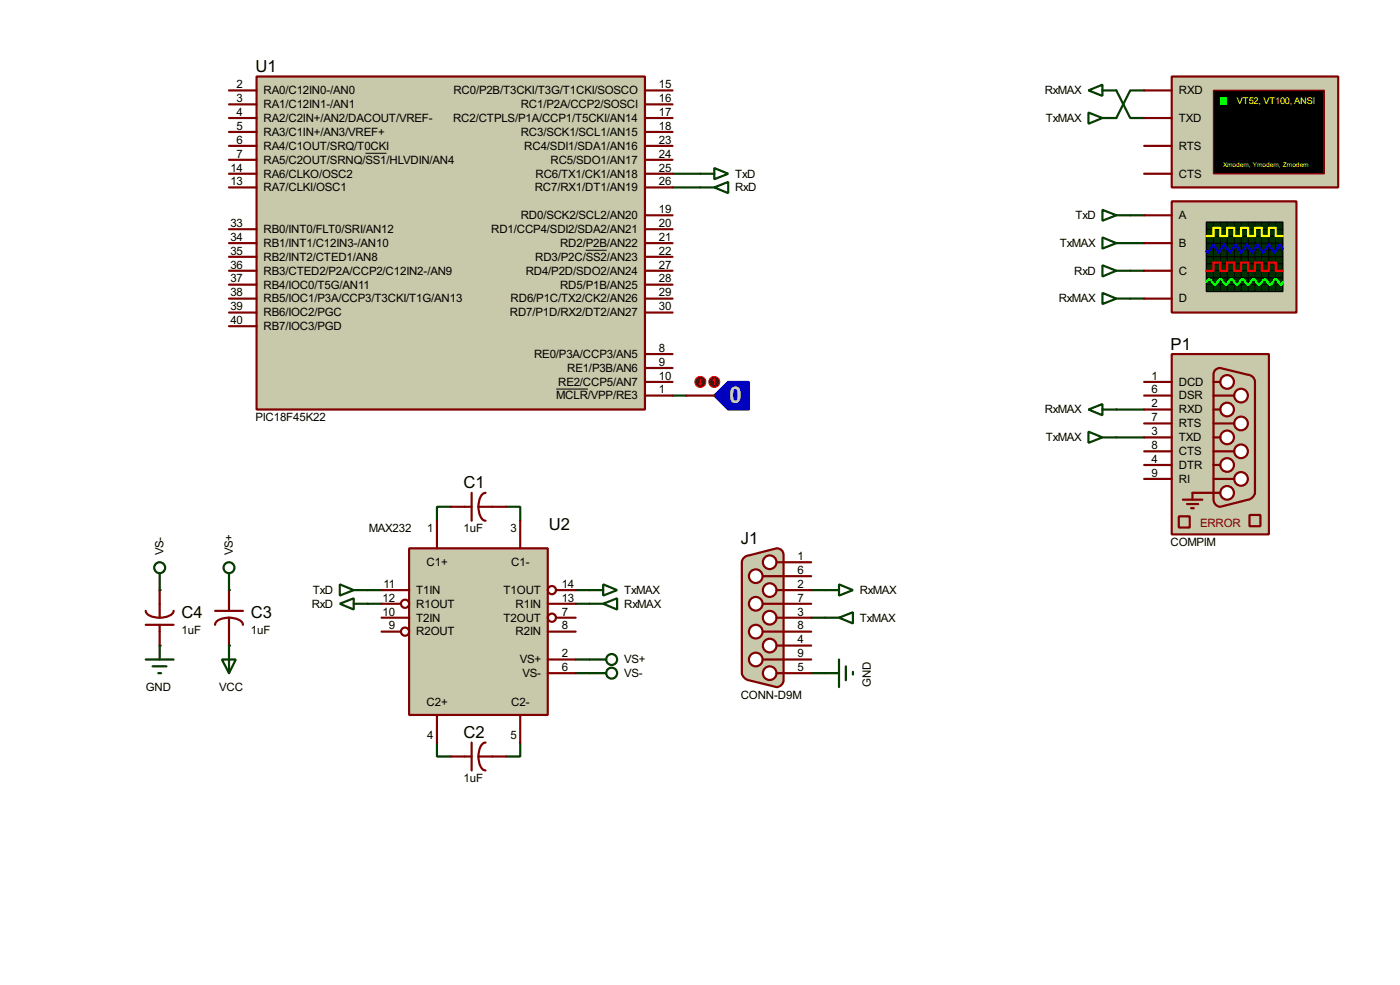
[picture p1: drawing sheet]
<svg xmlns="http://www.w3.org/2000/svg" width="256mm" height="180mm" viewBox="0 0 256 180" stroke-linecap="round" stroke-linejoin="round" font-family="sans-serif">
<path d="M82.6 92.8h-2.5v2.5M92.8 92.8h2.5v2.5M80.1 135.9v2.6h2.5M95.3 135.9v2.6h-2.5M105.5 120.7h2.5M105.5 123.2h2.5" fill="none" stroke="#004000" stroke-width=".4"/>
<g fill="#004000">
<circle cx="42" cy="118.2" r=".2"/>
<circle cx="29.3" cy="118.2" r=".2"/>
<circle cx="42" cy="108" r=".2"/>
<circle cx="29.3" cy="108" r=".2"/>
</g>
<g fill="none" stroke="#004000" stroke-width=".4">
<path d="M204.5 16.6l2.6 5h2.5M209.6 16.6h-2.5l-2.6 5M123.2 31.8h5.1M123.2 34.3h5.1M207.1 39.4h2.5M207.1 44.5h2.5M207.1 49.6h2.5M207.1 54.7h2.5M123.2 72.4h2.6M204.5 75h5.1M204.5 80.1h5.1M67.4 108h2.5"/>
<path d="M67.4 110.5h2.5M105.5 108h2.5M105.5 110.5h2.5M148.6 108h2.6M148.6 113.1h2.6M148.6 123.2h2.6"/>
</g>
<path d="M47 14h71.2v61h-71.2z" fill="#c8c8aa" stroke="#800000" stroke-width=".4"/>
<g fill="none" stroke="#800000" stroke-width=".4">
<path d="M42 16.6h5M42 19.1h5M118.2 16.6h5M118.2 19.1h5M42 26.7h5M42 24.2h5M42 29.3h5M42 31.8h5M42 34.3h5M42 21.6h5M118.2 26.7h5M118.2 24.2h5"/>
<path d="M118.2 29.3h5M118.2 31.8h5M118.2 34.3h5M118.2 21.6h5M118.2 39.4h5M42 52.1h5M42 54.7h5M42 57.2h5M42 59.7h5M42 42h5M42 44.5h5M42 47h5"/>
<path d="M42 49.6h5M118.2 52.1h5M118.2 54.7h5M118.2 57.2h5M118.2 42h5M118.2 44.5h5M118.2 47h5M118.2 49.6h5M118.2 72.4h5M118.2 64.8h5M118.2 67.4h5M118.2 69.9h5"/>
</g>
<path d="M67 28.1h3.8M107.3 45.8h3.9M101.9 71.2h5.8" fill="none" stroke="#000" stroke-width=".18"/>
<path d="M75 100.4h25.4v30.5h-25.4z" fill="#c8c8aa" stroke="#800000" stroke-width=".4"/>
<g fill="none" stroke="#800000" stroke-width=".4">
<path d="M80.1 95.3v5.1M82.6 92.8h3.8M86.4 90.2v5.1M87.7 92.8a3.2 3.2 0 0 0 .9 2.4l.4 .1M87.7 92.8h5.1M89 90.2a1.47 1.47 0 0 0-1.2 1.3l-.1 1.3M95.3 95.3v5.1M26.7 111.8a1.47 1.47 0 0 0 1.3 1.1l1.3 .2M26.7 114.4h5.1M29.3 108v5.1M29.3 114.4v3.8M31.8 111.8a1.5 1.5 0 0 1-1.3 1.1l-1.2 .2"/>
<path d="M39.4 111.8h5.1M42 113.1a3.2 3.2 0 0 1 2.4 .9l.1 .4M42 113.1a3.1 3.1 0 0 0-2.5 .9l-.1 .4M42 108v3.8M42 113.1v5.1M69.9 108h5.1M69.9 110.5h3.6M69.9 113.1h5.1M69.9 115.6h3.6M100.4 110.5h5.1M100.4 115.6h5.1M101.9 108h3.6"/>
<path d="M101.9 113.1h3.6M80.1 130.9v5M82.6 138.5h3.8M86.4 135.9v5.1M87.7 138.5a3.1 3.1 0 0 0 .9 2.4l.4 .1M87.7 138.5h5.1M89 135.9a1.5 1.5 0 0 0-1.2 1.3l-.1 1.3M95.3 130.9v5M100.4 120.7h5.1M100.4 123.2h5.1"/>
<circle cx="74.2" cy="110.5" r=".75"/>
<circle cx="74.2" cy="115.6" r=".75"/>
<circle cx="101.1" cy="108" r=".75"/>
<circle cx="101.1" cy="113.1" r=".75"/>
</g>
<g fill="none" stroke="#004000" stroke-width=".4">
<path d="M128.3 31.8h2.6M128.3 34.3h2.6M130.9 30.8l2.5 1-2.5 1zM130.9 34.3l2.5-1v2.1zM29.3 105v3M29.3 118.2v2.5M42 105v3M42 118.2v5M62.3 107l2.5 1-2.5 1zM62.3 110.5l2.5-1v2.1zM64.8 108h2.6M64.8 110.5h2.6"/>
<path d="M26.7 120.7h5.1M28 122h2.5M29 123.2h.5M40.7 120.7h2.5l-1.2 2.5zM108 120.7h3.1M108 123.2h3.1"/>
<circle cx="29.2" cy="103.9" r="1"/>
<circle cx="41.9" cy="103.9" r="1"/>
<circle cx="112" cy="120.7" r="1"/>
<circle cx="112" cy="123.2" r="1"/>
</g>
<path d="M136.2 102.1l.7-.4 5.4-1.3a1.21 1.21 0 0 1 1.3 1.3v22.8a1.35 1.35 0 0 1-1.3 1.3l-5.1-1.3a1.64 1.64 0 0 1-1.3-1.3v-20.3z" fill-rule="evenodd" fill="#c8c8aa" stroke="#800000" stroke-width=".4"/>
<g fill="#feffff" stroke="#800000" stroke-width=".4">
<circle cx="141" cy="102.9" r="1.25"/>
<circle cx="138.4" cy="105.5" r="1.25"/>
<circle cx="141" cy="108" r="1.25"/>
<circle cx="138.4" cy="110.5" r="1.25"/>
<circle cx="141" cy="113.1" r="1.25"/>
<circle cx="138.4" cy="115.6" r="1.25"/>
<circle cx="141" cy="118.2" r="1.25"/>
<circle cx="138.4" cy="120.7" r="1.25"/>
<circle cx="141" cy="123.2" r="1.25"/>
</g>
<path d="M139.8 105.5h8.8M139.8 110.5h8.8M139.8 115.6h8.8M142.3 102.9h6.3M142.3 108h6.3M142.3 113.1h6.3M142.3 118.2h6.3M139.8 120.7h8.8M142.3 123.2h6.3" fill="none" stroke="#800000" stroke-width=".4"/>
<path d="M108 108h2.5M108 110.5h2.5M110.5 110.5l2.6-1v2.1zM110.5 107l2.6 1-2.6 1zM151.2 108h2.5M151.2 113.1h2.5M153.7 107l2.6 1-2.6 1zM153.7 113.1l2.6-1v2zM151.2 123.2h2.5M153.7 120.7v5.1M155 122v2.5M156.3 123v.5" fill="none" stroke="#004000" stroke-width=".4"/>
<path d="M214.7 36.9h22.8v20.3h-22.8z" fill="#c8c8aa" stroke="#800000" stroke-width=".4"/>
<path d="M221 40.7h14v12.7h-14z" fill="#003000" stroke="#000" stroke-width=".25"/>
<g fill="none" stroke="#000" stroke-width=".18">
<path d="M221 44.5h14M221 42h14M221 43.2h14M221 45.8h14M221 48.3h14M221 49.6h14M221 50.9h14M221 52.1h14M221 47h14M222.3 40.7v12.7M223.6 40.7v12.7M224.8 40.7v12.7"/>
<path d="M226.1 40.7v12.7M227.4 40.7v12.7M228.7 40.7v12.7M229.9 40.7v12.7M231.2 40.7v12.7M232.5 40.7v12.7M233.7 40.7v12.7"/>
</g>
<path d="M221 43.2h1.3v-1.5h1.3v1.5h1.2v-1.5h1.3v1.5h1.3v-1.5h1.3v1.5h1.2v-1.5h1.3v1.5h1.3v-1.5h1.2v1.5h1.3" fill="none" stroke="#ff0" stroke-width=".4"/>
<path d="M221 49.6h1.3v-1.5h1.3v1.5h1.2v-1.5h1.3v1.5h1.3v-1.5h1.3v1.5h1.2v-1.5h1.3v1.5h1.3v-1.5h1.2v1.5h1.3" fill="none" stroke="#f00" stroke-width=".4"/>
<path d="M235 45.5l-.5-.7-1 1.5-1-1.5-1.1 1.5-1-1.5-1 1.5-1-1.5-1 1.5-1-1.5-1 1.5-1.1-1.5-1 1.5-1-1.5-1 1.5-.3-.3" fill="none" stroke="#00f" stroke-width=".4"/>
<path d="M221 51.6l.3-.4a.6 .6 0 0 1 .8 .5l.5 .4 .2-.1 .5-.8 .3-.1 .2 .1 .5 .8 .3 .1 .2-.1 .3-.4a.54 .54 0 0 1 .7-.4l.5 .8 .3 .1 .3-.1 .5-.8 .2-.1 .3 .1 .2 .4a.54 .54 0 0 0 .8 .4l.5-.8 .3-.1 .2 .1 .5 .8 .3 .1 .2-.1 .3-.4a.54 .54 0 0 1 .7-.4l.5 .8 .3 .1 .3-.1 .4-.8 .3-.1 .3 .1 .5 .8 .3 .1 .2-.5" fill="none" stroke="#0f0" stroke-width=".4"/>
<path d="M209.6 39.4h5.1M209.6 44.5h5.1M209.6 49.6h5.1M209.6 54.7h5.1" fill="none" stroke="#800000" stroke-width=".4"/>
<path d="M214.7 14h30.5v20.3h-30.5z" fill="#c8c8aa" stroke="#800000" stroke-width=".4"/>
<path d="M222.3 16.6h20.3v15.2h-20.3z" fill="#000" stroke="#800000" stroke-width=".25"/>
<path d="M223.6 17.8h1.2v1.3h-1.2z" fill="#0f0"/>
<path d="M209.6 16.6h5.1M209.6 26.7h5.1M209.6 21.6h5.1M209.6 31.8h5.1" fill="none" stroke="#800000" stroke-width=".4"/>
<path d="M199.4 16.6l2.6-1.1v2.1zM202 16.6h2.5M199.4 20.6l2.6 1-2.6 1.1zM202 38.4l2.5 1-2.5 1zM202 21.6h2.5M204.5 39.4h2.6M202 43.5l2.5 1-2.5 1zM204.5 44.5h2.6" fill="none" stroke="#004000" stroke-width=".4"/>
<path d="M214.7 64.8h17.8v33h-17.8z" fill="#c8c8aa" stroke="#800000" stroke-width=".4"/>
<path d="M222.5 67.8l.6-.4h.5l5.1 1.2a1.35 1.35 0 0 1 1.2 1.3v20.3a1.59 1.59 0 0 1-1.2 1.3l-5.1 1.3a1.33 1.33 0 0 1-1.3-1.3v-22.9z" fill-rule="evenodd" fill="#c8c8aa" stroke="#800000" stroke-width=".4"/>
<g fill="#feffff" stroke="#800000" stroke-width=".4">
<circle cx="224.8" cy="69.9" r="1.25"/>
<circle cx="227.3" cy="72.4" r="1.25"/>
<circle cx="224.8" cy="75" r="1.25"/>
<circle cx="227.3" cy="77.5" r="1.25"/>
<circle cx="224.8" cy="80.1" r="1.25"/>
<circle cx="227.3" cy="82.6" r="1.25"/>
<circle cx="224.8" cy="85.1" r="1.25"/>
<circle cx="227.3" cy="87.7" r="1.25"/>
<circle cx="224.8" cy="90.2" r="1.25"/>
</g>
<path d="M222.3 69.9h1.3M222.3 72.4h3.8M222.3 75h1.3M222.3 77.5h3.8M216.7 91.5h3.6M217.5 92.3h2M218.2 93h.5M222.3 80.1h1.3M222.3 82.6h3.8M222.3 85.1h1.3M222.3 87.7h3.8M223.6 90.2h-5.1v1.3" fill="none" stroke="#800000" stroke-width=".4"/>
<g fill="#c8c8aa" stroke="#800000" stroke-width=".4">
<path d="M228.9 94.3h2v2h-2z"/>
<path d="M216 94.5h2v2.1h-2z"/>
</g>
<path d="M209.6 75h5.1M209.6 77.5h5.1M209.6 72.4h5.1M209.6 69.9h5.1M209.6 80.1h5.1M209.6 82.6h5.1M209.6 85.1h5.1M209.6 87.7h5.1" fill="none" stroke="#800000" stroke-width=".4"/>
<path d="M202 48.6l2.5 1-2.5 1zM202 53.6l2.5 1.1-2.5 1zM204.5 49.6h2.6M204.5 54.7h2.6M199.4 79l2.6 1.1-2.6 1zM199.4 75l2.6-1v2zM202 75h2.5M202 80.1h2.5" fill="none" stroke="#004000" stroke-width=".4"/>
<path d="M130.9 72.4l2.5-2.5h3.8v5.1h-3.8z" fill-rule="evenodd" fill="#0000c0" stroke="#000080" stroke-width=".4"/>
<path d="M125.8 72.4h5.1" fill="none" stroke="#800000" stroke-width=".4"/>
<circle cx="130.8" cy="69.9" r="1" fill="#400000" stroke="#f00" stroke-width=".2"/>
<path d="M130.9 69.4l.2 .3M130.9 69.4l-.3 .3M130.9 69.4v1" fill="none" stroke="#f00" stroke-width=".2"/>
<circle cx="128.3" cy="69.9" r="1" fill="#400000" stroke="#f00" stroke-width=".2"/>
<path d="M128.1 70.2l.2 .2M128.3 69.4v1M128.6 70.2l-.3 .2" fill="none" stroke="#f00" stroke-width=".2"/>
<text font-size="4.8" fill="#c0c0c0" x="133.6" y="73.7">0</text>
<g font-size="3.4">
<text x="46.8" y="13.2">U1</text>
<text x="214.5" y="64">P1</text>
<text x="84.9" y="89.4">C1</text>
<text x="100.6" y="97">U2</text>
<text x="135.7" y="99.6">J1</text>
<text x="33.3" y="113.1">C4</text>
<text x="45.9" y="113.1">C3</text>
<text x="84.9" y="135.1">C2</text>
</g>
<g font-size="2.4">
<text x="43.4" y="16.2">2</text>
<text x="48.3" y="17.3">RA0/C12IN0-/AN0</text>
<text x="83.1" y="17.3">RC0/P2B/T3CKI/T3G/T1CKI/SOSCO</text>
<text x="120.7" y="16.2">15</text>
<text x="191.4" y="17.3">RxMAX</text>
<text x="216" y="17.3">RXD</text>
<text x="43.4" y="18.7">3</text>
<text x="43.4" y="23.8">5</text>
<text x="43.4" y="21.2">4</text>
<text x="48.3" y="19.8">RA1/C12IN1-/AN1</text>
<text x="48.3" y="22.3">RA2/C2IN+/AN2/DACOUT/VREF-</text>
<text x="83" y="22.3">RC2/CTPLS/P1A/CCP1/T5CKI/AN14</text>
<text x="95.4" y="19.8">RC1/P2A/CCP2/SOSCI</text>
<text x="120.7" y="23.8">18</text>
<text x="120.7" y="18.7">16</text>
<text x="120.7" y="21.2">17</text>
<text x="191.6" y="22.3">TxMAX</text>
<text x="216" y="22.3">TXD</text>
<text x="43.4" y="26.3">6</text>
<text x="43.4" y="28.9">7</text>
<text x="48.3" y="27.4">RA4/C1OUT/SRQ/T0CKI</text>
<text x="48.3" y="24.9">RA3/C1IN+/AN3/VREF+</text>
<text x="48.3" y="30">RA5/C2OUT/SRNQ/SS1/HLVDIN/AN4</text>
<text x="95.4" y="24.9">RC3/SCK1/SCL1/AN15</text>
<text x="96.1" y="27.4">RC4/SDI1/SDA1/AN16</text>
<text x="100.9" y="30">RC5/SDO1/AN17</text>
<text x="120.7" y="26.3">23</text>
<text x="120.7" y="28.9">24</text>
<text x="216" y="27.4">RTS</text>
<text x="42.2" y="31.4">14</text>
<text x="42.2" y="33.9">13</text>
<text x="48.3" y="32.5">RA6/CLKO/OSC2</text>
<text x="48.3" y="35">RA7/CLKI/OSC1</text>
<text x="98" y="35">RC7/RX1/DT1/AN19</text>
<text x="98.1" y="32.5">RC6/TX1/CK1/AN18</text>
<text x="120.7" y="31.4">25</text>
<text x="120.7" y="33.9">26</text>
<text x="134.7" y="32.5">TxD</text>
<text x="134.7" y="35">RxD</text>
<text x="216" y="32.5">CTS</text>
<text x="42.2" y="41.6">33</text>
<text x="95.4" y="40.1">RD0/SCK2/SCL2/AN20</text>
<text x="120.7" y="39">19</text>
<text x="120.7" y="41.6">20</text>
<text x="197" y="40.1">TxD</text>
<text x="216" y="40.1">A</text>
<text x="42.2" y="44.1">34</text>
<text x="42.2" y="46.6">35</text>
<text x="48.3" y="42.7">RB0/INT0/FLT0/SRI/AN12</text>
<text x="48.3" y="45.2">RB1/INT1/C12IN3-/AN10</text>
<text x="48.3" y="47.7">RB2/INT2/CTED1/AN8</text>
<text x="90" y="42.7">RD1/CCP4/SDI2/SDA2/AN21</text>
<text x="98.1" y="47.7">RD3/P2C/SS2/AN23</text>
<text x="102.6" y="45.2">RD2/P2B/AN22</text>
<text x="120.7" y="46.6">22</text>
<text x="120.7" y="44.1">21</text>
<text x="194.2" y="45.2">TxMAX</text>
<text x="216" y="45.2">B</text>
<text x="42.2" y="51.7">37</text>
<text x="42.2" y="49.2">36</text>
<text x="48.3" y="52.8">RB4/IOC0/T5G/AN11</text>
<text x="48.3" y="50.3">RB3/CTED2/P2A/CCP2/C12IN2-/AN9</text>
<text x="96.3" y="50.3">RD4/P2D/SDO2/AN24</text>
<text x="102.6" y="52.8">RD5/P1B/AN25</text>
<text x="120.7" y="49.2">27</text>
<text x="120.7" y="51.7">28</text>
<text x="196.8" y="50.3">RxD</text>
<text x="216" y="50.3">C</text>
<text x="42.2" y="54.3">38</text>
<text x="42.2" y="56.8">39</text>
<text x="42.2" y="59.3">40</text>
<text x="48.3" y="55.4">RB5/IOC1/P3A/CCP3/T3CKI/T1G/AN13</text>
<text x="48.3" y="57.9">RB6/IOC2/PGC</text>
<text x="93.4" y="57.9">RD7/P1D/RX2/DT2/AN27</text>
<text x="93.6" y="55.4">RD6/P1C/TX2/CK2/AN26</text>
<text x="120.7" y="54.3">29</text>
<text x="120.7" y="56.8">30</text>
<text x="194" y="55.4">RxMAX</text>
<text x="216" y="55.4">D</text>
<text x="48.3" y="60.4">RB7/IOC3/PGD</text>
<text x="97.9" y="65.5">RE0/P3A/CCP3/AN5</text>
<text x="120.7" y="64.4">8</text>
<text x="102.3" y="70.6">RE2/CCP5/AN7</text>
<text x="103.9" y="68.1">RE1/P3B/AN6</text>
<text x="120.7" y="72">1</text>
<text x="120.7" y="67">9</text>
<text x="120.7" y="69.5">10</text>
<text x="211" y="72">6</text>
<text x="211" y="69.5">1</text>
<text x="216" y="70.6">DCD</text>
<text x="46.8" y="77.1">PIC18F45K22</text>
<text x="101.9" y="73.1">MCLR/VPP/RE3</text>
<text x="191.4" y="75.7">RxMAX</text>
<text x="211" y="74.6">2</text>
<text x="211" y="77.1">7</text>
<text x="216" y="75.7">RXD</text>
<text x="216" y="73.1">DSR</text>
<text x="191.6" y="80.8">TxMAX</text>
<text x="211" y="79.7">3</text>
<text x="211" y="82.2">8</text>
<text x="216" y="80.8">TXD</text>
<text x="216" y="83.3">CTS</text>
<text x="216" y="78.2">RTS</text>
<text x="211" y="84.7">4</text>
<text x="211" y="87.3">9</text>
<text x="216" y="85.8">DTR</text>
<text x="216" y="88.4">RI</text>
<text x="30" y="101.7" transform="rotate(-90 30 101.7)">VS-</text>
<text x="42.7" y="101.7" transform="rotate(-90 42.7 101.7)">VS+</text>
<text x="67.6" y="97.4">MAX232</text>
<text x="78.3" y="97.4">1</text>
<text x="84.9" y="97.4">1uF</text>
<text x="93.5" y="97.4">3</text>
<text x="214.5" y="99.9">COMPIM</text>
<text x="70.3" y="107.6">11</text>
<text x="78.2" y="103.6">C1+</text>
<text x="93.7" y="103.6">C1-</text>
<text x="102.9" y="107.6">14</text>
<text x="146.1" y="102.5">1</text>
<text x="146.1" y="105.1">6</text>
<text x="146.1" y="107.6">2</text>
<text x="57.1" y="111.2">RxD</text>
<text x="57.3" y="108.7">TxD</text>
<text x="70.1" y="110.1">12</text>
<text x="70.1" y="112.7">10</text>
<text x="76.3" y="108.7">T1IN</text>
<text x="76.3" y="111.2">R1OUT</text>
<text x="76.3" y="113.8">T2IN</text>
<text x="92.3" y="108.7">T1OUT</text>
<text x="92.3" y="113.8">T2OUT</text>
<text x="94.5" y="111.2">R1IN</text>
<text x="102.9" y="110.1">13</text>
<text x="102.9" y="112.7">7</text>
<text x="114.4" y="111.2">RxMAX</text>
<text x="114.4" y="108.7">TxMAX</text>
<text x="146.1" y="110.1">7</text>
<text x="146.1" y="112.7">3</text>
<text x="157.5" y="108.7">RxMAX</text>
<text x="157.5" y="113.8">TxMAX</text>
<text x="33.3" y="116.1">1uF</text>
<text x="45.9" y="116.1">1uF</text>
<text x="71.3" y="115.2">9</text>
<text x="76.3" y="116.3">R2OUT</text>
<text x="94.5" y="116.3">R2IN</text>
<text x="102.9" y="115.2">8</text>
<text x="146.1" y="115.2">8</text>
<text x="146.1" y="117.8">4</text>
<text x="95.2" y="121.4">VS+</text>
<text x="95.7" y="123.9">VS-</text>
<text x="102.9" y="120.3">2</text>
<text x="102.9" y="122.8">6</text>
<text x="114.4" y="121.4">VS+</text>
<text x="114.4" y="123.9">VS-</text>
<text x="146.1" y="120.3">9</text>
<text x="146.1" y="122.8">5</text>
<text x="159.5" y="125.8" transform="rotate(-90 159.5 125.8)">GND</text>
<text x="26.7" y="126.5">GND</text>
<text x="40.2" y="126.5">VCC</text>
<text x="78.2" y="129.2">C2+</text>
<text x="93.7" y="129.2">C2-</text>
<text x="135.7" y="127.9">CONN-D9M</text>
<text x="78.3" y="135.3">4</text>
<text x="93.5" y="135.3">5</text>
<text x="84.9" y="143.1">1uF</text>
</g>
<text font-size="2.4" fill="#800000" x="219.9" y="96.4">ERROR</text>
<text font-size="1.9" fill="#ff0" x="226.6" y="19.1">VT52, VT100, ANSI</text>
<text font-size="1.4" fill="#ff0" x="224.1" y="30.5">Xmodem, Ymodem, Zmodem</text>
</svg>
